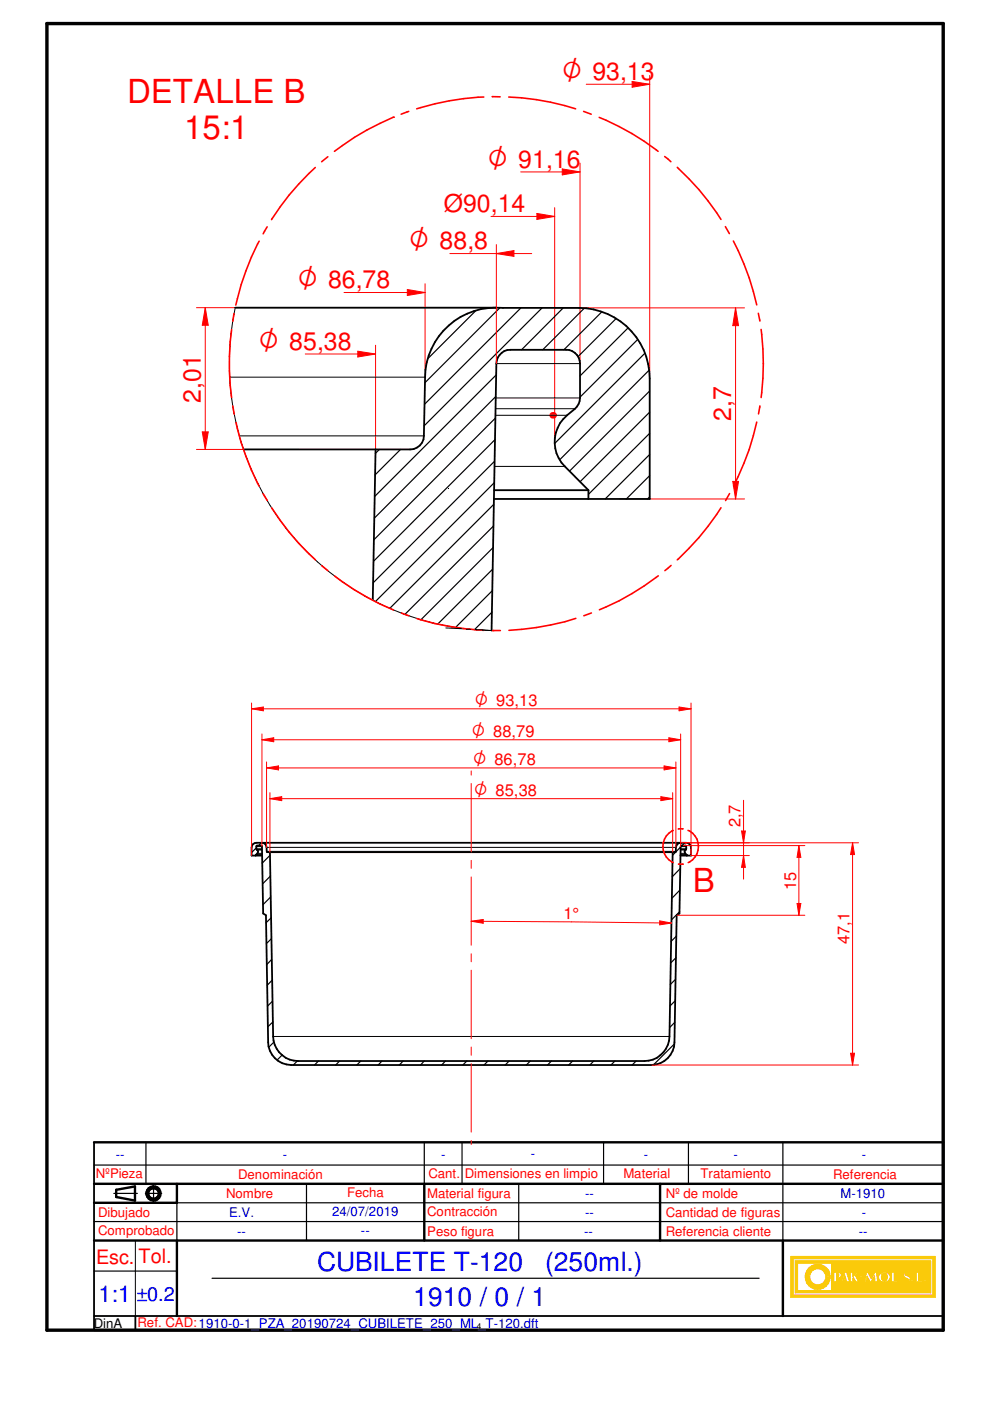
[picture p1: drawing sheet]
<svg xmlns="http://www.w3.org/2000/svg" width="210mm" height="297mm" viewBox="0 0 210 297" stroke-linecap="round" stroke-linejoin="round" font-family="sans-serif">
<path d="M9.9 5h190.1v277h-190.1z" fill="none" stroke="#000" stroke-width=".72"/>
<g fill="none" stroke="#000" stroke-width=".51">
<path d="M19.9 255h17.6M19.9 251h180.1M24.6 252.3v1.5M28.6 251.5v3.1M140 251v12M19.9 263h180.1M166 263v16"/>
<circle cx="32.5" cy="253" r="1.5"/>
<circle cx="32.6" cy="253" r="1.14"/>
</g>
<path d="M19.9 242.2v39.8h180.1v-39.8M19.9 279h180.1M28.7 279v3" fill="none" stroke="#000" stroke-width=".38"/>
<g fill="none" stroke="#000" stroke-width=".25">
<path d="M19.9 247h180.1M19.9 259h180.1M24.1 253h5M30.8 253h3.5M30.9 242.2v8.8M32.6 251.3v3.5M37.5 255v8M65 251v12M98 242.2v8.8M110 251v12M128 242.2v8.8M146 242.2v8.8"/>
<path d="M166 242.2v20.8M19.9 269.5h17.6M45 271h116"/>
</g>
<g fill="#faca0a">
<path d="M167.7 266.4v8.6h30.5v-8.6zM168.1 266.9h29.7v7.7h-29.7z" fill-rule="evenodd"/>
<path d="M168.6 267.3v6.8h28.7v-6.8zM193.1 271.5a.3 .3 0 0 1 .6 0 .3 .3 0 0 1-.6 0zM194.2 269.7h.6v1.9h.8v.2h-1.4zM195.9 271.4l.4-.1v.4l-.3 .1zM169.1 267.8h7.2v5.8h-7.2zM176.8 269.7h.8a.61 .61 0 0 1 .8 .5 .61 .61 0 0 1-.6 .7h-.4v.9h-.6zM179 269.7h.5l.6 2.1h-.6l-.1-.4h-.6l-.2 .4h-.2zM180.3 269.7h.5v.9l.8-.9h.3l-.5 .7 .7 1.4h-.7l-.5-.9-.1 .9h-.5zM182.2 270.6h.8v.2h-.8zM183.7 269.7h.3l.7 1.4 .8-1.4h.3l.3 2.1h-.6l-.1-1.2-.7 1.2h-.2l-.6-1.2-.2 1.2h-.4zM186.4 270.2a1.19 1.19 0 0 1 1.7-.4 1.19 1.19 0 0 1 .3 1.7 1.2 1.2 0 0 1-1.5 .2 1.2 1.2 0 0 1-.5-1.5zM189 269.7h.6v1.9h.8v.2h-1.4zM191.6 270a.73 .73 0 0 1 .8-.3 .73 .73 0 0 1 .6 .6l-.3 .1a.35 .35 0 0 0-.3-.5 .35 .35 0 0 0-.4 .4l.3 .1a.74 .74 0 0 1 .6 1.1 .74 .74 0 0 1-1.2 .1l-.1-.5h.2v.3a.35 .35 0 0 0 .5 .2 .35 .35 0 0 0 .1-.5 .88 .88 0 0 1-.8-1.1z" fill-rule="evenodd"/>
</g>
<g fill="none" stroke="#faca0a" stroke-width=".25">
<path d="M176.8 269.7h.8a.63 .63 0 0 1 .7 .3 .63 .63 0 0 1 0 .8l-.9 .1v.9h-.6zM179 269.7h.5l.6 2.1h-.6l-.1-.4h-.6l-.2 .4h-.2zM180.3 269.7h.5v.9l.8-.9h.3l-.5 .7 .7 1.4h-.7l-.5-.9-.1 .9h-.5zM183.7 269.7h.3l.7 1.4 .8-1.4h.3l.3 2.1h-.6l-.1-1.2-.7 1.2h-.2l-.6-1.2-.2 1.2h-.4zM186.4 270.2a1.19 1.19 0 0 1 1.7-.4 1.19 1.19 0 0 1 .3 1.7 1.2 1.2 0 0 1-1.5 .2 1.2 1.2 0 0 1-.5-1.5zM191.8 271.3h.1M192.2 271.7l-.4-.3v-.3h-.2a.73 .73 0 0 0 .4 .7 .73 .73 0 0 0 .8-.1M192.2 271.7h.1M192.2 269.7l-.4 .2-.2 .4a1.24 1.24 0 0 0 .9 1l.1 .1M192.3 269.7h.1M192.3 269.7l.6 .3 .1 .3-.3 .1a.35 .35 0 0 0-.3-.5 .35 .35 0 0 0-.4 .4l1 .6-.2 .8M192.3 270.4h.1"/>
<path d="M192.6 271.4h.1M192.6 271.4l-.4 .3M192.8 271.7h.1"/>
</g>
<path d="M171.3 269.1a2.65 2.65 0 0 1 2.9-.9 2.65 2.65 0 0 1 1.8 2.4h-.9a1.75 1.75 0 0 0-2.6-1.4 1.75 1.75 0 0 0 0 3 1.75 1.75 0 0 0 2.6-1.4h.9a2.66 2.66 0 0 1-3.6 2.4 2.66 2.66 0 0 1-1.1-4.1z" fill-rule="evenodd" fill="#faca0a"/>
<path d="M171.5 268.9a2.65 2.65 0 0 1 2.8-.7 2.65 2.65 0 0 1 1.7 2.4h-.9a1.74 1.74 0 0 0-2.6-1.4 1.74 1.74 0 0 0 0 3 1.74 1.74 0 0 0 2.6-1.4h.9a2.65 2.65 0 0 1-3.7 2.3 2.65 2.65 0 0 1-.8-4.2z" fill="none" stroke="#faca0a" stroke-width=".25"/>
<path d="M177.4 270l.4 .2v.4l-.3 .2h-.1z" fill-rule="evenodd" fill="#faca0a"/>
<path d="M177.4 270l.4 .2v.4l-.3 .2h-.1z" fill="none" stroke="#faca0a" stroke-width=".25"/>
<path d="M179.1 270.3l.2 .8h-.5z" fill="#faca0a"/>
<path d="M179.1 270.3l.2 .8h-.5z" fill="none" stroke="#faca0a" stroke-width=".25"/>
<path d="M187.1 270.2a.65 .65 0 0 1 .8-.1 .65 .65 0 0 1 .3 .7 .68 .68 0 0 1-.7 .9 .68 .68 0 0 1-.6-.9z" fill-rule="evenodd" fill="#faca0a"/>
<g fill="none" stroke="#faca0a" stroke-width=".25">
<path d="M167.7 266.4h30.5v8.6h-30.5zM168.1 266.9h29.7v7.7h-29.7zM168.6 267.3h28.7v6.8h-28.7zM169.1 267.8h7.2v5.8h-7.2zM182.2 270.6h.8v.2h-.8zM187.2 270l.3-.1a.9 .9 0 0 1 .6 .9 .9 .9 0 0 1-.6 .9 .96 .96 0 0 1-.3-1.7zM189 269.7h.6v1.9h.8v.2h-1.4zM194.2 269.7h.6v1.9h.8v.2h-1.4zM195.9 271.4l.4-.1v.4l-.3 .1z"/>
<circle cx="193.4" cy="271.5" r=".27"/>
</g>
<path d="M19.9 242.2h180.1M24.6 253.8l4 .8M28.6 251.5l-4 .8M37.5 251v4M90 251v12M37.5 263v16" fill="none" stroke="#000" stroke-width=".51"/>
<g fill="none" stroke="#000" stroke-width=".25">
<path d="M54.4 179.7l-1.1 1.1M55.4 178.7l-.6 .6M144.3 179.6l-1.7 1.7M145.2 178.7l-.6 .6M57.2 181.4l-1.6 1.6M57.3 185.8l-1.6 1.6M57.4 190.2l-1.6 1.6M57.5 194.6l-1.1 1.1M57.6 199l-1.1 1.1M143.4 198.5l-1.1 1.1M144.1 193.3l-1.7 1.7M144.1 188.7l-1.6 1.8"/>
<path d="M144.2 184.1l-1.7 1.8M57.6 203.4l-1 1.1M57.7 207.8l-1.1 1.1M57.8 212.3l-1.1 1M57.9 216.7l-1.1 1M143.1 216.7l-1.1 1.1M143.2 212.2l-1.1 1.1M143.3 207.6l-1.2 1.1M143.3 203l-1.1 1.2M58.1 220.9l-1.1 1.1M59.8 223.7l-1 1M63 225l-.8 .8"/>
<path d="M67.5 225l-.8 .8M72 225l-.8 .8M76.5 225l-.9 .8M81 225l-.8 .8M85.5 225l-.8 .8M90 225l-.8 .8M94.4 225l-.8 .8M99 225l-.9 .8M103.5 225l-.9 .8M107.9 225l-.8 .8M112.4 225l-.8 .8M116.9 225l-.8 .8"/>
<path d="M121.4 225l-.8 .8M125.9 225l-.8 .8M130.4 225l-.9 .8M134.9 225l-.9 .8M143 221.4l-4.4 4.4M37.5 255h162.5M90 242.2v8.8"/>
</g>
<g fill="none" stroke="#000" stroke-width=".21">
<path d="M54.4 180h1.1M54.4 179.5h1.1M56.5 179.7h86.8M144.3 180h1.2M144.3 179.5h1.2M54.4 180.1h1.1M54.5 180.2h1M54.6 180.9h.9M56.6 180.5h86.7M144.3 180.9h1M144.3 180.2h1M144.3 180.1h1.2"/>
<path d="M57.9 219.8h84M28.7 263v16"/>
</g>
<path d="M55.5 178.7h88.8M54.2 181.3l.5-.6v-.3l-.3-.4v-.7h1.1l.3 14.4 .6 .4 .5 26.9a4.9 4.9 0 0 0 4.8 4.8h76.4a4.9 4.9 0 0 0 4.9-4.8l.5-26.9 .6-.4 .3-14.4h1.1v.7l-.3 .4v.3l.4 .6M54.2 181.3h1.3M54.2 181.3v.1M55.5 181.4h-2.2v-1.7a1.01 1.01 0 0 1 1.1-1h1a.96 .96 0 0 1 1.1 1l.1 .8 .1 .2 86.6-.1a1.78 1.78 0 0 1 .7-1.9 2.12 2.12 0 0 1 2.4 .6l.1 2.1h-2.2M57.2 180.7l.7 39.1a5.3 5.3 0 0 0 5.3 5.2h73.5a5.4 5.4 0 0 0 5.2-5.2l.7-39.1M144.3 181.3h1.3M145.6 181.3v.1" fill="none" stroke="#000" stroke-width=".38"/>
<path d="M55.5 155.6v23.9M55.5 156.8l2.5-.4v.9zM144.3 155.6v23.9M99.9 163.4v.9M99.9 166.1v14.5M99.9 182.4v1.7M99.9 185.9v14.5M99.9 202.2v1.7M99.9 205.7v14.5M99.9 222v1.7M99.9 225.5v14.5M99.9 241.8v.9" fill="none" stroke="#f00" stroke-width=".21"/>
<path d="M55.5 156.8l2.5-.4v.9z" fill="#f00"/>
<path d="M141.8 156.4l2.5 .4-2.5 .5z" fill="none" stroke="#f00" stroke-width=".21"/>
<path d="M141.8 156.4l2.5 .4-2.5 .5z" fill="#f00"/>
<path d="M53.3 149.1v32.3M53.3 150.3l2.5-.4v.8zM55.5 156.8h88.8M146.5 149.1v32.3" fill="none" stroke="#f00" stroke-width=".21"/>
<path d="M53.3 150.3l2.5-.4v.8z" fill="#f00"/>
<path d="M144 149.9l2.5 .4-2.5 .4z" fill="none" stroke="#f00" stroke-width=".21"/>
<path d="M144 149.9l2.5 .4-2.5 .4z" fill="#f00"/>
<path d="M53.3 150.3h93.2M144.3 178.7h37.7M180.8 178.7l.4 2.5h-.9zM138.1 225.8h43.9" fill="none" stroke="#f00" stroke-width=".21"/>
<path d="M180.8 178.7l.4 2.5h-.9z" fill="#f00"/>
<path d="M180.3 223.3h.9l-.4 2.5z" fill="none" stroke="#f00" stroke-width=".21"/>
<path d="M180.3 223.3h.9l-.4 2.5z" fill="#f00"/>
<path d="M56.5 161.5v18.2M56.5 162.8l2.6-.4v.8zM143.3 161.5v18.2M180.8 178.7v47.1" fill="none" stroke="#f00" stroke-width=".21"/>
<path d="M56.5 162.8l2.6-.4v.8z" fill="#f00"/>
<path d="M140.8 162.4l2.5 .4-2.5 .4z" fill="none" stroke="#f00" stroke-width=".21"/>
<path d="M140.8 162.4l2.5 .4-2.5 .4z" fill="#f00"/>
<path d="M56.5 162.8h86.8M57.2 168.1v12.6M57.2 169.3l2.5-.4v.9zM142.6 168.1v12.6" fill="none" stroke="#f00" stroke-width=".21"/>
<path d="M57.2 169.3l2.5-.4v.9z" fill="#f00"/>
<path d="M140.1 168.9l2.5 .4-2.5 .5z" fill="none" stroke="#f00" stroke-width=".21"/>
<path d="M140.1 168.9l2.5 .4-2.5 .5z" fill="#f00"/>
<path d="M57.2 169.3h85.4M139.9 195.2l2.5 .5-2.5 .4z" fill="none" stroke="#f00" stroke-width=".21"/>
<path d="M139.9 195.2l2.5 .5-2.5 .4z" fill="#f00"/>
<path d="M99.9 195.3l2.5-.4v.8z" fill="none" stroke="#f00" stroke-width=".21"/>
<path d="M99.9 195.3l2.5-.4v.8z" fill="#f00"/>
<path d="M144.9 178.7h14M157.2 176.2h.8l-.4 2.5zM99.9 195.3l42.5 .4M146.5 181.4h12.4" fill="none" stroke="#f00" stroke-width=".21"/>
<path d="M157.2 176.2h.8l-.4 2.5z" fill="#f00"/>
<path d="M157.6 181.4l.4 2.5h-.8z" fill="none" stroke="#f00" stroke-width=".21"/>
<path d="M157.6 181.4l.4 2.5h-.8z" fill="#f00"/>
<path d="M75.9 74.5l3.7 .6-3.7 .6zM79.6 73.2v22.1M157.6 169.7v16.7" fill="none" stroke="#f00" stroke-width=".21"/>
<path d="M142.7 176.1a3.7 3.7 0 0 0-2.2 3.4 3.7 3.7 0 0 0 2.2 3.4M144.8 175.7l-1 .1M145.9 176.1a3.8 3.8 0 0 1 2.2 3.4 3.8 3.8 0 0 1-2.2 3.4M143.8 183.2h1.1" fill="none" stroke="#f00" stroke-width=".34"/>
<path d="M75.9 74.5l3.7 .6-3.7 .6z" fill="#f00"/>
<path d="M64.7 75.1h14.9M86.4 61.4l3.7 .6-3.7 .7zM90.1 60.2v19.8" fill="none" stroke="#f00" stroke-width=".21"/>
<path d="M86.4 61.4l3.7 .6-3.7 .7z" fill="#f00"/>
<path d="M113.8 45.3l3.8 .6-3.8 .6zM117.6 44v49.4M72.9 62h17.2" fill="none" stroke="#f00" stroke-width=".21"/>
<path d="M113.8 45.3l3.8 .6-3.8 .6z" fill="#f00"/>
<path d="M119.2 35.8l3.8 .6-3.8 .7zM123 34.6v42.5M104.1 45.9h13.5" fill="none" stroke="#f00" stroke-width=".21"/>
<path d="M119.2 35.8l3.8 .6-3.8 .7z" fill="#f00"/>
<path d="M134 17.3l3.8 .6-3.8 .6zM137.8 16v64.3M110.4 36.4h12.6" fill="none" stroke="#f00" stroke-width=".21"/>
<path d="M134 17.3l3.8 .6-3.8 .6z" fill="#f00"/>
<path d="M124.3 17.9h13.5M117.5 65.3h40.4M156 65.3l.6 3.7h-1.2zM131.3 105.8h26.6" fill="none" stroke="#f00" stroke-width=".21"/>
<path d="M156 65.3l.6 3.7h-1.2z" fill="#f00"/>
<path d="M155.4 102.1h1.2l-.6 3.7z" fill="none" stroke="#f00" stroke-width=".21"/>
<path d="M155.4 102.1h1.2l-.6 3.7z" fill="#f00"/>
<path d="M41.7 65.2h19.8M43.5 65.2l.7 3.8h-1.3zM156 65.3v40.5M41.7 95.3h21.7" fill="none" stroke="#f00" stroke-width=".21"/>
<path d="M43.5 65.2l.7 3.8h-1.3z" fill="#f00"/>
<path d="M42.9 91.6h1.3l-.7 3.7z" fill="none" stroke="#f00" stroke-width=".21"/>
<path d="M42.9 91.6h1.3l-.7 3.7z" fill="#f00"/>
<path d="M43.5 65.2v30.1M144.9 179.3h25.7M169.4 179.3l.4 2.5h-.8zM143.5 194.1h27.1" fill="none" stroke="#f00" stroke-width=".21"/>
<path d="M169.4 179.3l.4 2.5h-.8z" fill="#f00"/>
<path d="M169 191.6h.8l-.4 2.5z" fill="none" stroke="#f00" stroke-width=".21"/>
<path d="M169 191.6h.8l-.4 2.5z" fill="#f00"/>
<path d="M169.4 179.3v14.8" fill="none" stroke="#f00" stroke-width=".21"/>
<circle cx="117.2" cy="88.1" r=".7" fill="#f00"/>
<g fill="none" stroke="#000" stroke-width=".25">
<path d="M100.9 65.8l-10.2 10.2M105.2 79.5l-25.8 25.8M106 65.3l-15.9 15.9M110.4 65.3l-20.4 20.4M114.9 65.3l-25 25M119.4 65.3l-8.8 8.9M123.9 65.4l-8.8 8.8M127.6 66.1l-8.1 8.1M130.6 67.5l-8 8.1M133.2 69.5l-10.2 10.2M135.2 72l-12.2 12.2M136.7 74.9l-19.1 19.1"/>
<path d="M137.6 78.5l-18.9 19M80.4 95.3l-.8 .8M84.9 95.3l-5.4 5.4M104.9 97.8l-25.8 25.8M104.9 93.2l-25.7 25.8M105 88.6l-25.7 25.8M105.1 84.1l-25.7 25.8M137.8 82.9l-17.1 17M137.8 87.4l-14.8 14.7M137.8 91.9l-13 12.9M137.8 96.4l-9.5 9.4M104.6 116.1l-15.4 15.3"/>
<path d="M104.6 111.5l-18.7 18.8M104.7 106.9l-22.1 22.1M104.8 102.4l-25.2 25.1M137.8 100.8l-5 5M137.8 105.3l-.5 .5M104.3 129.8l-3.7 3.7M104.4 125.2l-7.8 7.8M104.5 120.6l-11.7 11.7"/>
</g>
<path d="M49.9 65.2h55.2M51.6 95.3h35.4a2.89 2.89 0 0 0 2.9-2.9l.2-12.4a15 15 0 0 1 16.5-14.7h16.2a15 15 0 0 1 15 15v25.5h-33.1M79.6 95.3l-.6 32M104.8 103.9h20M124.8 103.9l-5-5a7.3 7.3 0 0 1 .4-10.8 4.7 4.7 0 0 0 2.8-3.7v-7.3a2.92 2.92 0 0 0-3-2.9h-11.8a2.98 2.98 0 0 0-3 2.9l-1 56.6M124.8 103.9v1.9" fill="none" stroke="#000" stroke-width=".38"/>
<path d="M48.7 80h41.4M49.9 65.2a56.6 56.6 0 0 0 54.3 68.5M105.2 77.1h17.8M50.8 92.4h39.1M104.9 98.9h14.9M105 88.1h15.2M105.1 86.7h16.8M105.1 84.4h17.9" fill="none" stroke="#000" stroke-width=".21"/>
<path d="M161.8 77.1v3.1l-.4 4.1M160.4 89.5a53.1 53.1 0 0 1-4.9 13.5M161.1 86.1l-.3 1.7M142.3 119.9l-1.3 1.1M152.9 107.7a53.7 53.7 0 0 1-9.3 11M154.7 104.6l-.9 1.5M104.4 133.7h1.7M122.1 131.1a56.6 56.6 0 0 1-14.2 2.5M125.4 130l-1.6 .6M139.6 122.1a54.7 54.7 0 0 1-12.5 7.2" fill="none" stroke="#f00" stroke-width=".34"/>
<circle cx="104.4" cy="133.7" r=".17" fill="#f00"/>
<g fill="none" stroke="#f00" stroke-width=".34">
<path d="M66.8 35.5a52.3 52.3 0 0 0-9.2 11.1M69.5 33.2l-1.3 1.1M83.4 24.8a55.9 55.9 0 0 0-12.5 7.3M54.9 51.1a55.1 55.1 0 0 0-4.9 13.6M56.6 48.1l-.8 1.5M49.1 69.9a53.6 53.6 0 0 0 0 14.4M49.6 66.5l-.2 1.6M49.4 86.1l.3 1.7M50 89.5a54.5 54.5 0 0 0 4.9 13.6M55.8 104.7l.9 1.4M57.6 107.7a53 53 0 0 0 9.3 11M68.2 119.9l1.3 1.1"/>
<path d="M71 122.1a54.4 54.4 0 0 0 12.4 7.2M85.1 130l1.6 .6M88.4 131.1a59.4 59.4 0 0 0 14.2 2.5"/>
</g>
<circle cx="83.4" cy="24.8" r=".17" fill="#f00"/>
<path d="M86.7 23.6l-1.7 .6M102.6 20.6a55.2 55.2 0 0 0-14.3 2.5M104.4 20.5h1.6M107.9 20.6a53.3 53.3 0 0 1 14.1 2.5M123.7 23.6l1.6 .6M127 24.9a52.4 52.4 0 0 1 12.5 7.2M140.9 33.2l1.3 1.1M143.6 35.5a53.7 53.7 0 0 1 9.3 11M153.8 48l.8 1.5M155.5 51.1a56 56 0 0 1 4.9 13.5M160.8 66.4l.3 1.7M161.4 69.8l.4 4.2v3.1" fill="none" stroke="#f00" stroke-width=".34"/>
<path d="M94.5 133.1l3.5 .2M98.9 133.4h.9M100.7 133.5l3.5 .2" fill="none" stroke="#000" stroke-width=".21"/>
<path d="M105.2 51.9v25.2M105.2 53.8l3.8-.7v1.3z" fill="none" stroke="#f00" stroke-width=".21"/>
<path d="M105.2 53.8l3.8-.7v1.3z" fill="#f00"/>
<path d="M95.4 53.8h17.3" fill="none" stroke="#f00" stroke-width=".21"/>
<g font-size="7" fill="#f00">
<text x="27" y="21.9">DETALLE B</text>
<text x="39" y="29.5">15:1</text>
<text x="146.9" y="189.1">B</text>
</g>
<g font-size="5.8" fill="#f00">
<text x="119.2" y="16.9">O 93,13</text>
<text x="103.5" y="35.5">O 91,16</text>
<text x="86.8" y="52.8">O 88,8</text>
<text x="63.1" y="61.1">O 86,78</text>
<text x="54.9" y="74.1">O 85,38</text>
</g>
<g font-size="5.6" fill="#00f">
<text x="67.3" y="269.4">CUBILETE T-120</text>
<text x="115.6" y="269.4">(250ml.)</text>
<text x="87.6" y="276.9">1910 / 0 / 1</text>
</g>
<g font-size="5.3" fill="#f00">
<text x="94.1" y="45">Ø90,14</text>
<text x="42.6" y="85.4" transform="rotate(-90 42.6 85.4)">2,01</text>
<text x="155" y="89.2" transform="rotate(-90 155 89.2)">2,7</text>
</g>
<text font-size="4.9" fill="#00f" x="20.9" y="276">1:1</text>
<g font-size="4.2" fill="#f00">
<text x="20.4" y="267.9">Esc.</text>
<text x="29.3" y="267.9">Tol.</text>
</g>
<text font-size="4.2" fill="#00f" x="28.9" y="275.8">±0.2</text>
<g font-size="3.9" fill="#f00">
<text x="100.7" y="149.7">O 93,13</text>
<text x="100" y="156.2">O 88,79</text>
<text x="100.3" y="162.2">O 86,78</text>
<text x="100.5" y="168.7">O 85,38</text>
</g>
<g font-size="3.5" fill="#f00">
<text x="157" y="175.4" transform="rotate(-90 157 175.4)">2,7</text>
<text x="168.8" y="188.6" transform="rotate(-90 168.8 188.6)">15</text>
<text x="119.5" y="194.8">1°</text>
<text x="180.1" y="200.2" transform="rotate(-90 180.1 200.2)">47,1</text>
</g>
<g font-size="2.8" fill="#00f">
<text x="24.6" y="245.7">--</text>
<text x="60" y="245.7">-</text>
<text x="93.5" y="245.7">-</text>
<text x="112.5" y="245.6">-</text>
<text x="136.5" y="245.7">-</text>
<text x="155.5" y="245.7">-</text>
<text x="182.7" y="245.7">-</text>
<text x="48.6" y="258">E.V.</text>
<text x="70.4" y="257.9">24/07/2019</text>
<text x="124" y="258">--</text>
<text x="124" y="254">--</text>
<text x="178.2" y="254">M-1910</text>
<text x="182.8" y="257.9">-</text>
<text x="50.3" y="262">--</text>
<text x="76.5" y="261.9">--</text>
<text x="123.8" y="262">--</text>
<text x="182.1" y="262.1">--</text>
</g>
<g font-size="2.8" fill="#f00">
<text x="20.3" y="249.7">NºPieza</text>
<text x="50.5" y="250">Denominación</text>
<text x="90.8" y="249.7">Cant.</text>
<text x="98.6" y="249.7">Dimensiones en limpio</text>
<text x="132.2" y="249.7">Material</text>
<text x="148.5" y="249.7">Tratamiento</text>
<text x="176.7" y="250">Referencia</text>
<text x="20.8" y="257.9">Dibujado</text>
<text x="47.9" y="254">Nombre</text>
<text x="73.6" y="253.8">Fecha</text>
<text x="90.6" y="253.9">Material figura</text>
<text x="90.6" y="257.9">Contracción</text>
<text x="141.1" y="254">Nº de molde</text>
<text x="141.1" y="257.9">Cantidad de figuras</text>
<text x="20.8" y="261.9">Comprobado</text>
<text x="90.6" y="262">Peso figura</text>
<text x="141.1" y="262">Referencia cliente</text>
<text x="29.2" y="281.4">Ref. CAD:1910-0-1_PZA_20190724_CUBILETE_250_ML_T-120.dft</text>
</g>
<text font-size="2.8" x="19.9" y="281.5">DinA</text>
<text font-size="1.7" x="101.1" y="281.7">4</text>
</svg>
